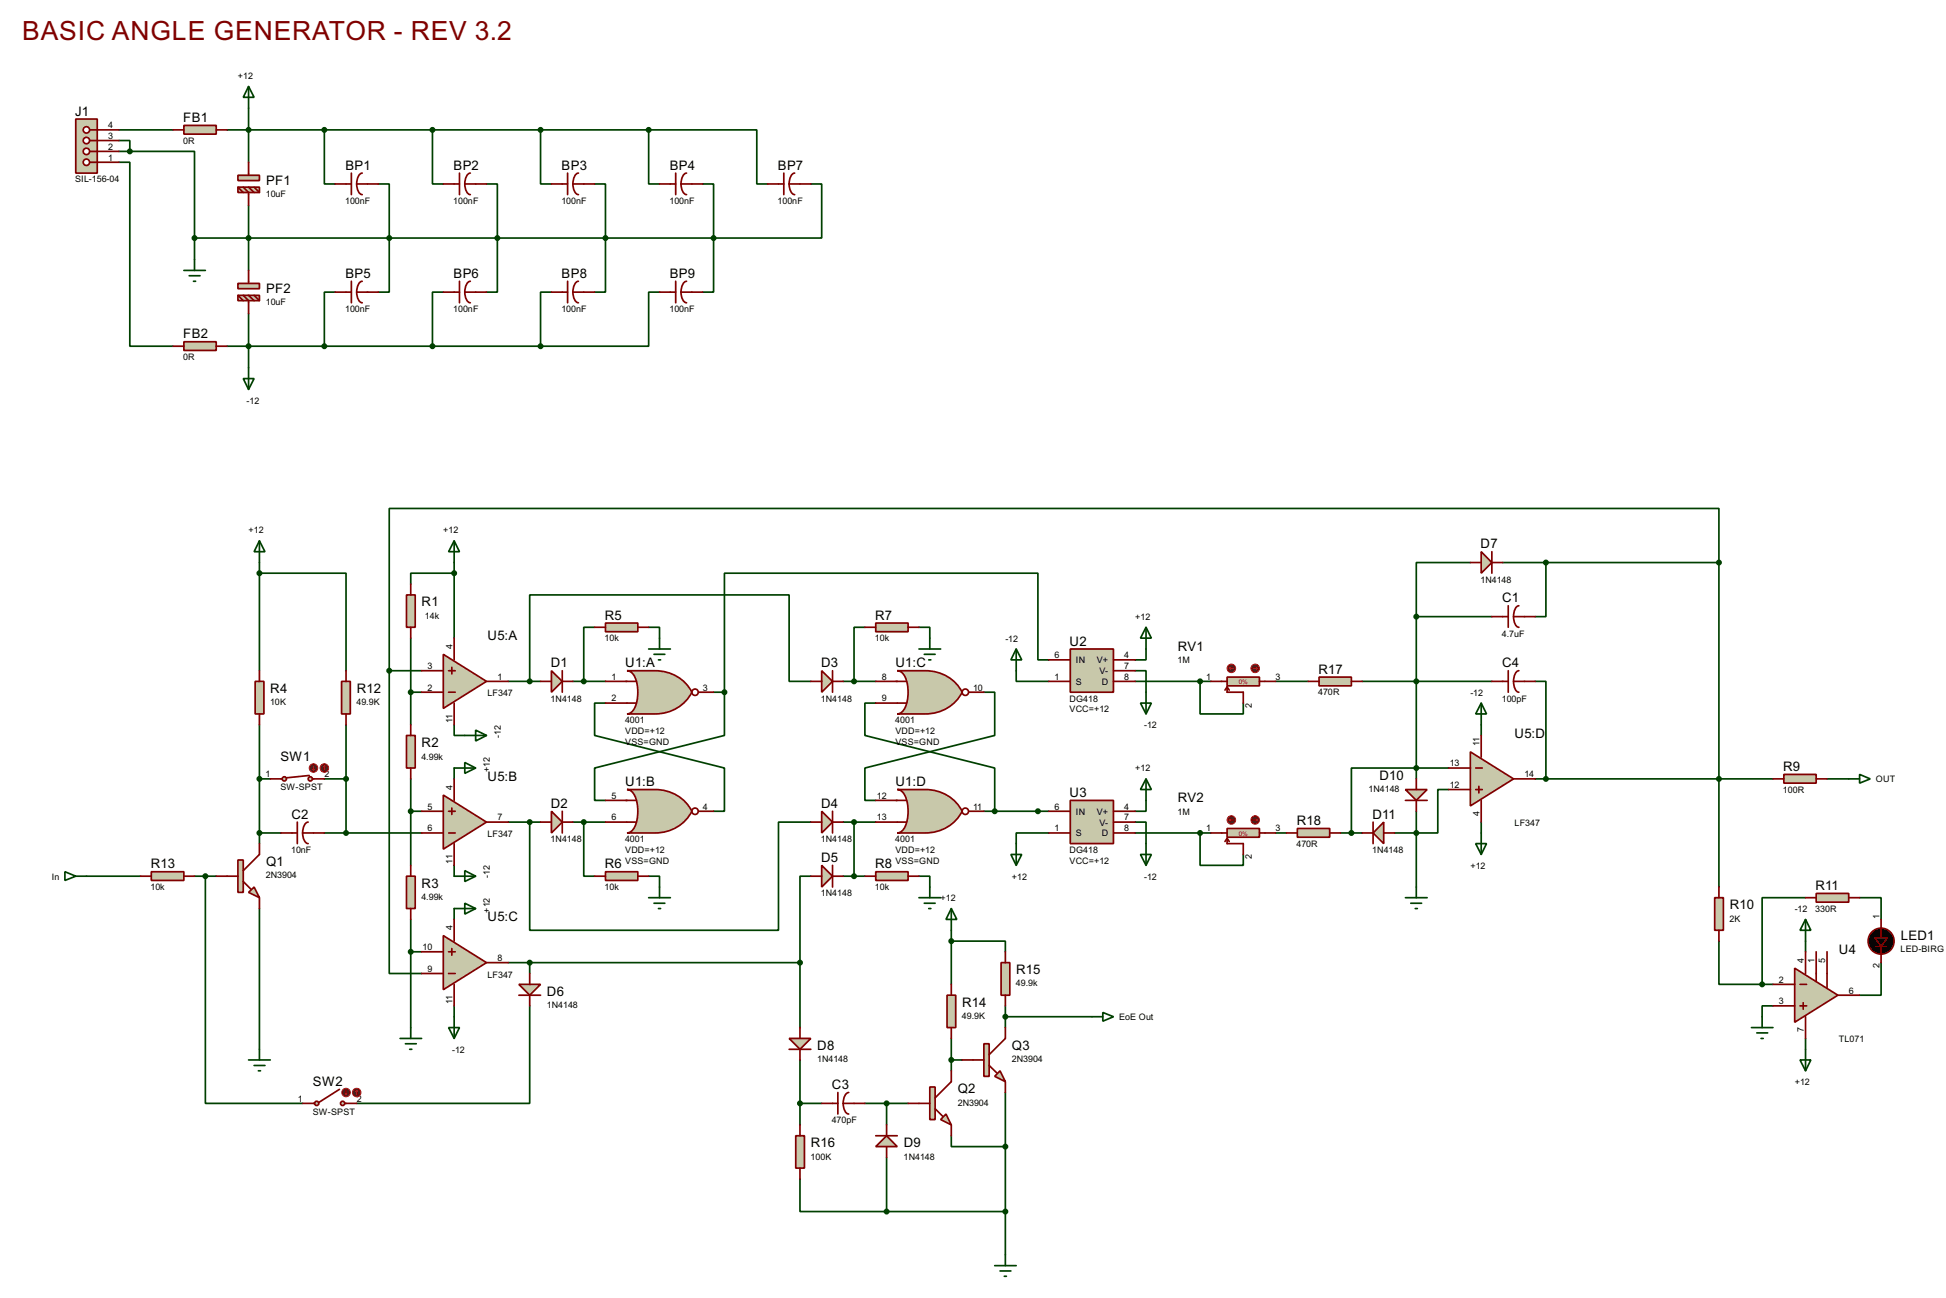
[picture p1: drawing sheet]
<svg xmlns="http://www.w3.org/2000/svg" width="457mm" height="305mm" viewBox="0 0 457 305" stroke-linecap="round" stroke-linejoin="round" font-family="sans-serif">
<g fill="none" stroke="#004000" stroke-width=".4">
<path d="M28 38.1h2.5v43.2h10.2M28 33h2.5v2.6M28 30.5h12.7M28 35.6h2.5M30.5 35.6h15.2v20.3M53.4 30.5h99M58.4 25.4v12.7M76.2 30.5v12.7h2.6M101.6 30.5v12.7h2.6M127 30.5v12.7h2.6M152.4 30.5v12.7h2.6M152.4 30.5h25.4v12.7h2.6"/>
<path d="M45.7 55.9h122M45.7 55.9v5.1M58.4 48.3v15.2M88.9 43.2h2.6v25.4h-2.6M114.3 43.2h2.6v25.4h-2.6M139.7 43.2h2.6v25.4h-2.6M165.1 43.2h2.6v12.7M167.7 55.9v12.7h-2.6M190.5 43.2h2.6v12.7h-25.4M58.4 73.7v12.7M78.8 68.6h-2.6v12.7M104.2 68.6h-2.6v12.7"/>
<path d="M129.6 68.6h-2.6v12.7M155 68.6h-2.6v12.7h-25.4M53.4 81.3h73.6M61 134.6h20.3v22.9M61 132.1v25.4M106.7 134.6h-10.2v2.6M106.7 132.1v17.8M345.5 132.1h-12.7v12.7M353.1 132.1h50.8M363.2 132.1v12.7h-2.5M403.9 132.1v-12.7h-312.4v38.1M403.9 132.1v76.2"/>
<path d="M91.5 157.5v71.1h7.6M91.5 157.5h7.6M96.5 149.9v20.3M139.7 147.3h-2.5v12.7M152.4 147.3h2.6v2.6M203.2 147.3h-2.5v12.7M215.9 147.3h2.6v2.6M238.8 157.5v2.5h7.6M246.4 155h-2.5v-20.4h-73.7v28M266.7 157.5h2.6v5.1M269.3 152.4v2.6h-2.6M332.8 144.8v38.1"/>
<path d="M332.8 144.8h17.7M61 170.2v27.9M81.3 170.2v25.4M96.5 162.6h2.6M106.7 170.2v2.5h2.5M119.4 160h7.6M124.5 160v-20.3h60.9v20.3h5.1M134.6 160h7.7M142.3 165.1h-2.6v7.6l30.5 7.7v10.1h-2.5M167.7 162.6h2.5M170.2 162.6v10.1l-30.5 7.7v7.6h2.6M198.1 160h7.7"/>
<path d="M205.8 165.1h-2.6v7.6l30.5 7.7v10.1M231.2 162.6h2.5v10.1l-30.5 7.7v7.6h2.6M266.7 160h17.8M282 160v7.7h10.1v-2.6M299.7 160h7.7M320.1 160h30.4M348 170.2v2.5M360.7 160h2.5v22.9M61 195.6h5.1M61 182.9h2.5M76.2 195.6h22.9M76.2 182.9h5.1"/>
<path d="M96.5 190.5h2.6M96.5 182.9v20.3M106.7 180.4v2.5M119.4 193.1h7.6M124.5 193.1v25.4h58.4v-25.4h7.6M134.6 193.1h7.7M137.2 193.1v12.7h2.5M198.1 193.1h7.7M200.7 193.1v12.7M231.2 190.5h15.2M246.4 195.6h-7.6v2.5M266.7 193.1h2.6v5"/>
<path d="M266.7 195.6h17.8M269.3 188v2.5h-2.6M282 195.6v7.6h10.1v-2.5M299.7 195.6h2.6M315 195.6h5.1M332.8 190.5v17.8M340.4 185.4h-2.6v10.2h-10.1M340.4 180.4h-22.9v15.2M348 193.1v2.5M360.7 182.9h55.9M429.3 182.9h5.1M20.3 205.8h12.7"/>
<path d="M45.7 205.8h5.1M48.3 205.8v53.3h22.8M61 213.4v33M96.5 215.9v25.4M106.7 203.2v2.6M106.7 213.4v2.5M152.4 205.8h2.6v2.5M190.5 205.8h-2.5v20.3M198.1 205.8h5.1M215.9 205.8h2.6v2.5M223.5 218.5v12.7M424.2 210.8h-10.2v20.4"/>
<path d="M436.9 210.8h5.1v5.1M96.5 223.5h2.6M106.7 236.2v2.6M119.4 226.1h68.6M124.5 236.2v22.9h-40.7M124.5 226.1v2.5M188 226.1v15.2M223.5 221h12.7v2.5M236.2 236.2v5.1M236.2 238.8h20.4M403.9 221v10.2h10.1M414 231.2h2.6"/>
<path d="M416.6 236.2h-2.6v2.6M424.2 221v2.5M442 226.1v7.6h-5.1M188 248.9v15.3M188 259.1h5.1M203.2 259.1h10.2M208.3 259.1v5.1M223.5 248.9h2.6M223.5 243.9v7.6M236.2 256.6v38.1M424.2 243.9v2.5M188 276.9v7.6h20.3"/>
<path d="M208.3 271.8v12.7M223.5 266.7v2.6h12.7M208.3 284.5h27.9"/>
</g>
<path d="M95.5 139.7h2.1v7.6h-2.1z" fill="#c8c8aa" stroke="#800000" stroke-width=".4"/>
<path d="M96.5 137.2v2.5M96.5 147.3v2.6" fill="none" stroke="#800000" stroke-width=".4"/>
<path d="M95.5 172.7h2.1v7.7h-2.1z" fill="#c8c8aa" stroke="#800000" stroke-width=".4"/>
<path d="M96.5 170.2v2.5M96.5 180.4v2.5" fill="none" stroke="#800000" stroke-width=".4"/>
<path d="M95.5 205.8h2.1v7.6h-2.1z" fill="#c8c8aa" stroke="#800000" stroke-width=".4"/>
<path d="M96.5 203.2v2.6M96.5 213.4v2.5" fill="none" stroke="#800000" stroke-width=".4"/>
<path d="M106.7 127l1.3 2.6h-2.6zM106.7 127v5.1M94 243.9h5.1M95.3 245.1h2.5M96.3 246.4h.5M96.5 241.3v2.6" fill="none" stroke="#004000" stroke-width=".4"/>
<path d="M58.4 209.6l1.3-1.3 1.3 2.5z" fill="#c8c8aa" stroke="#800000" stroke-width=".4"/>
<path d="M55.9 202h1.3v7.6h-1.3z" fill="#c8c8aa" stroke="#800000" stroke-width=".4"/>
<path d="M61 198.1v2.6l-3.8 3.8M50.8 205.8h5.1M57.2 207l1.8 1.8M61 210.8v2.6" fill="none" stroke="#800000" stroke-width=".4"/>
<path d="M58.4 248.9h5.1M59.7 250.2h2.6M60.7 251.5h.5M61 246.4v2.5" fill="none" stroke="#004000" stroke-width=".4"/>
<path d="M60 160h2v7.7h-2z" fill="#c8c8aa" stroke="#800000" stroke-width=".4"/>
<path d="M61 157.5v2.5M61 167.7v2.5" fill="none" stroke="#800000" stroke-width=".4"/>
<path d="M61 127l1.3 2.6h-2.6zM61 127v5.1" fill="none" stroke="#004000" stroke-width=".4"/>
<path d="M129.6 157.5l2.5 2.5-2.5 2.6z" fill="#c8c8aa" stroke="#800000" stroke-width=".4"/>
<path d="M132.1 157.5v5.1M127 160h2.6M132.1 160h2.5" fill="none" stroke="#800000" stroke-width=".4"/>
<path d="M129.6 190.5l2.5 2.6-2.5 2.5z" fill="#c8c8aa" stroke="#800000" stroke-width=".4"/>
<path d="M127 193.1h2.6M132.1 190.5v5.1M132.1 193.1h2.5" fill="none" stroke="#800000" stroke-width=".4"/>
<path d="M142.3 146.3h7.6v2.1h-7.6z" fill="#c8c8aa" stroke="#800000" stroke-width=".4"/>
<path d="M139.7 147.3h2.6M149.9 147.3h2.5" fill="none" stroke="#800000" stroke-width=".4"/>
<path d="M142.3 204.7h7.6v2.1h-7.6z" fill="#c8c8aa" stroke="#800000" stroke-width=".4"/>
<path d="M139.7 205.8h2.6M149.9 205.8h2.5" fill="none" stroke="#800000" stroke-width=".4"/>
<path d="M152.4 152.4h5.1M153.7 153.7h2.5M154.7 155h.5M155 149.9v2.5M152.4 210.8h5.1M153.7 212.1h2.5M154.7 213.4h.5M155 208.3v2.5" fill="none" stroke="#004000" stroke-width=".4"/>
<path d="M147.3 157.5h6.6a9.5 9.5 0 0 1 8.7 5.1 9.5 9.5 0 0 1-8.7 5.1h-6.6a3.2 3.2 0 0 0 2.4-3.2 7.7 7.7 0 0 0-1.3-6.6z" fill-rule="evenodd" fill="#c8c8aa" stroke="#800000" stroke-width=".4"/>
<g fill="none" stroke="#800000" stroke-width=".4">
<path d="M142.3 160h7.1M142.3 165.1h7.1M164.1 162.6h3.6"/>
<circle cx="163.3" cy="162.6" r=".75"/>
</g>
<path d="M147.3 185.4h6.6a9.5 9.5 0 0 1 8.7 5.1 9.5 9.5 0 0 1-8.7 5.1h-6.6a3.2 3.2 0 0 0 2.4-3.1 7.8 7.8 0 0 0-1.3-6.7z" fill-rule="evenodd" fill="#c8c8aa" stroke="#800000" stroke-width=".4"/>
<g fill="none" stroke="#800000" stroke-width=".4">
<path d="M142.3 188h7.1M142.3 193.1h7.1M164.1 190.5h3.6"/>
<circle cx="163.3" cy="190.5" r=".75"/>
</g>
<g fill="#004000" stroke="#004000" stroke-width=".4">
<circle cx="137.1" cy="193.1" r=".5"/>
<circle cx="137.1" cy="160" r=".5"/>
</g>
<path d="M193.1 157.5l2.5 2.5-2.5 2.6z" fill="#c8c8aa" stroke="#800000" stroke-width=".4"/>
<path d="M195.6 157.5v5.1M190.5 160h2.6M195.6 160h2.5" fill="none" stroke="#800000" stroke-width=".4"/>
<path d="M193.1 190.5l2.5 2.6-2.5 2.5z" fill="#c8c8aa" stroke="#800000" stroke-width=".4"/>
<path d="M190.5 193.1h2.6M195.6 190.5v5.1M195.6 193.1h2.5" fill="none" stroke="#800000" stroke-width=".4"/>
<path d="M205.8 146.3h7.6v2.1h-7.6z" fill="#c8c8aa" stroke="#800000" stroke-width=".4"/>
<path d="M203.2 147.3h2.6M213.4 147.3h2.5" fill="none" stroke="#800000" stroke-width=".4"/>
<path d="M205.8 204.7h7.6v2.1h-7.6z" fill="#c8c8aa" stroke="#800000" stroke-width=".4"/>
<path d="M203.2 205.8h2.6M213.4 205.8h2.5" fill="none" stroke="#800000" stroke-width=".4"/>
<path d="M215.9 152.4h5.1M217.2 153.7h2.5M218.2 155h.5M218.5 149.9v2.5M215.9 210.8h5.1M217.2 212.1h2.5M218.2 213.4h.5M218.5 208.3v2.5" fill="none" stroke="#004000" stroke-width=".4"/>
<path d="M210.8 157.5h6.6a9.5 9.5 0 0 1 8.7 5.1 9.5 9.5 0 0 1-8.7 5.1h-6.6a3.2 3.2 0 0 0 2.4-3.2 7.7 7.7 0 0 0-1.3-6.6z" fill-rule="evenodd" fill="#c8c8aa" stroke="#800000" stroke-width=".4"/>
<g fill="none" stroke="#800000" stroke-width=".4">
<path d="M205.8 160h7.1M205.8 165.1h7.1M227.6 162.6h3.6"/>
<circle cx="226.8" cy="162.6" r=".75"/>
</g>
<path d="M210.8 185.4h6.6a9.5 9.5 0 0 1 8.7 5.1 9.5 9.5 0 0 1-8.7 5.1h-6.6a3.2 3.2 0 0 0 2.4-3.1 7.8 7.8 0 0 0-1.3-6.7z" fill-rule="evenodd" fill="#c8c8aa" stroke="#800000" stroke-width=".4"/>
<g fill="none" stroke="#800000" stroke-width=".4">
<path d="M205.8 188h7.1M205.8 193.1h7.1M227.6 190.5h3.6"/>
<circle cx="226.8" cy="190.5" r=".75"/>
</g>
<g fill="#004000" stroke="#004000" stroke-width=".4">
<circle cx="200.6" cy="193.1" r=".5"/>
<circle cx="200.6" cy="160" r=".5"/>
</g>
<path d="M193.1 203.2l2.5 2.6-2.5 2.5z" fill="#c8c8aa" stroke="#800000" stroke-width=".4"/>
<path d="M190.5 205.8h2.6M195.6 203.2v5.1M195.6 205.8h2.5" fill="none" stroke="#800000" stroke-width=".4"/>
<circle cx="200.6" cy="205.8" r=".5" fill="#004000" stroke="#004000" stroke-width=".4"/>
<path d="M251.5 152.4h10.1v10.2h-10.1z" fill="#c8c8aa" stroke="#800000" stroke-width=".4"/>
<path d="M246.4 155h5.1M261.6 155h5.1M261.6 157.5h5.1M246.4 160h5.1M261.6 160h5.1" fill="none" stroke="#800000" stroke-width=".4"/>
<path d="M251.5 188h10.1v10.1h-10.1z" fill="#c8c8aa" stroke="#800000" stroke-width=".4"/>
<path d="M350.5 144.8h3.9M354.4 142.3v5M355.6 144.8v.6a2.01 2.01 0 0 0 1.3 1.9M355.6 144.8h5.1M356.9 142.3a2.31 2.31 0 0 0-1.3 2.5M246.4 195.6h5.1M246.4 190.5h5.1M261.6 195.6h5.1M261.6 190.5h5.1M261.6 193.1h5.1" fill="none" stroke="#800000" stroke-width=".4"/>
<g fill="none" stroke="#004000" stroke-width=".4">
<path d="M238.8 152.4l1.3 2.6h-2.6zM238.8 152.4v5.1M269.3 147.3l1.2 2.6h-2.5zM269.3 147.3v5.1M268 165.1h2.5l-1.2 2.6zM269.3 162.6v5.1M238.8 198.1v5.1M269.3 182.9l1.2 2.5h-2.5zM269.3 182.9v5.1M269.3 198.1v5.1M237.5 200.7h2.6l-1.3 2.5zM268 200.7h2.5l-1.2 2.5z"/>
<path d="M106.7 238.8v5.1M105.4 241.3h2.6l-1.3 2.6z"/>
</g>
<g fill="#004000" stroke="#004000" stroke-width=".4">
<circle cx="124.4" cy="160" r=".5"/>
<circle cx="124.4" cy="193.1" r=".5"/>
<circle cx="170.2" cy="162.6" r=".5"/>
<circle cx="233.7" cy="190.5" r=".5"/>
</g>
<path d="M288.3 159h7.6v2.1h-7.6z" fill="#c8c8aa" stroke="#800000" stroke-width=".4"/>
<path d="M284.5 160h3.8M288.3 161.3l-.5 .8M288.3 161.3l.5 .8M288.3 161.3v1.3h3.8v2.5M295.9 160h3.8" fill="none" stroke="#800000" stroke-width=".4"/>
<circle cx="294.9" cy="157" r="1" fill="#400000" stroke="#f00" stroke-width=".23"/>
<path d="M294.4 157h1M295.2 156.7l.2 .3M295.4 157l-.2 .3" fill="none" stroke="#f00" stroke-width=".23"/>
<circle cx="289.3" cy="157" r="1" fill="#400000" stroke="#f00" stroke-width=".23"/>
<path d="M288.8 157l.3 .3M288.8 157h1M289.1 156.7l-.3 .3" fill="none" stroke="#f00" stroke-width=".23"/>
<path d="M288.3 194.6h7.6v2h-7.6z" fill="#c8c8aa" stroke="#800000" stroke-width=".4"/>
<path d="M284.5 195.6h3.8M288.3 196.9l-.5 .7M288.3 196.9l.5 .7M288.3 196.9v1.2h3.8v2.6M295.9 195.6h3.8" fill="none" stroke="#800000" stroke-width=".4"/>
<circle cx="294.9" cy="192.6" r="1" fill="#400000" stroke="#f00" stroke-width=".23"/>
<path d="M294.4 192.6h1M295.2 192.3l.2 .3M295.4 192.6l-.2 .2" fill="none" stroke="#f00" stroke-width=".23"/>
<circle cx="289.3" cy="192.6" r="1" fill="#400000" stroke="#f00" stroke-width=".23"/>
<path d="M288.8 192.6l.3 .2M288.8 192.6h1M289.1 192.3l-.3 .3" fill="none" stroke="#f00" stroke-width=".23"/>
<path d="M121.9 231.2h5.1l-2.5 2.5z" fill="#c8c8aa" stroke="#800000" stroke-width=".4"/>
<path d="M121.9 233.7h5.1M124.5 228.6v2.6M124.5 233.7v2.5" fill="none" stroke="#800000" stroke-width=".4"/>
<path d="M348 129.6l2.5 2.5-2.5 2.5z" fill="#c8c8aa" stroke="#800000" stroke-width=".4"/>
<path d="M345.5 132.1h2.5M350.5 129.6v5M350.5 132.1h2.6" fill="none" stroke="#800000" stroke-width=".4"/>
<circle cx="243.8" cy="190.5" r=".5" fill="#004000" stroke="#004000" stroke-width=".4"/>
<path d="M419.1 181.9h7.6v2h-7.6z" fill="#c8c8aa" stroke="#800000" stroke-width=".4"/>
<path d="M416.6 182.9h2.5M426.7 182.9h2.6" fill="none" stroke="#800000" stroke-width=".4"/>
<path d="M434.4 182.9h2.5M436.9 181.9l2.5 1-2.5 1z" fill="none" stroke="#004000" stroke-width=".4"/>
<path d="M421.7 227.4l10.1 6.3-10.1 6.4z" fill="#c8c8aa" stroke="#800000" stroke-width=".4"/>
<path d="M416.6 231.2h5.1M416.6 236.2h5.1M422.9 231.2h1.6M422.9 236.2h1.6M423.7 235.5v1.5M424.2 223.5v5.1M424.2 238.8v5.1M426.7 223.5v6.9M429.3 223.5v8.4M431.8 233.7h5.1" fill="none" stroke="#800000" stroke-width=".4"/>
<path d="M402.9 210.8h2v7.7h-2z" fill="#c8c8aa" stroke="#800000" stroke-width=".4"/>
<path d="M403.9 208.3v2.5M403.9 218.5v2.5" fill="none" stroke="#800000" stroke-width=".4"/>
<path d="M424.2 215.9l1.3 2.6h-2.6zM424.2 215.9v5.1M414 238.8v2.5M411.5 241.3h5.1M412.8 242.6h2.5M413.8 243.9h.5M422.9 248.9h2.6l-1.3 2.6zM424.2 246.4v5.1" fill="none" stroke="#004000" stroke-width=".4"/>
<path d="M426.7 209.8h7.7v2.1h-7.7z" fill="#c8c8aa" stroke="#800000" stroke-width=".4"/>
<path d="M66.1 195.6h3.8M69.9 193.1v5M71.1 195.6a2.29 2.29 0 0 0 1.3 2.5M71.1 195.6h5.1M72.4 193.1a2.33 2.33 0 0 0-1.3 2.5M424.2 210.8h2.5M434.4 210.8h2.5M442 215.9v4.3M440.7 222.3h2.6M442 222.3v3.8" fill="none" stroke="#800000" stroke-width=".4"/>
<g fill="#004000" stroke="#004000" stroke-width=".4">
<circle cx="414" cy="231.2" r=".5"/>
<circle cx="60.9" cy="195.6" r=".5"/>
</g>
<g fill="#000" stroke="#800000" stroke-width=".4">
<path d="M440.5 220.2h3l-1.5 2.1z"/>
<circle cx="441.9" cy="221" r="3.1"/>
</g>
<g fill="#c8c8aa" stroke="#800000" stroke-width=".4">
<circle cx="72.9" cy="182.9" r=".5"/>
<circle cx="66.8" cy="182.9" r=".5"/>
</g>
<path d="M63.5 182.9h2.8M72.7 182.1l-5.4 .6M73.4 182.9h2.8" fill="none" stroke="#800000" stroke-width=".4"/>
<circle cx="73.6" cy="180.4" r="1" fill="#400000" stroke="#f00" stroke-width=".23"/>
<path d="M73.7 179.9v1M73.4 180.6l.3 .3M73.9 180.6l-.2 .3" fill="none" stroke="#f00" stroke-width=".23"/>
<circle cx="76.2" cy="180.4" r="1" fill="#400000" stroke="#f00" stroke-width=".23"/>
<path d="M76.2 179.9l-.2 .2M76.2 179.9l.3 .2M76.2 179.9v1" fill="none" stroke="#f00" stroke-width=".23"/>
<circle cx="60.9" cy="182.9" r=".5" fill="#004000" stroke="#004000" stroke-width=".4"/>
<path d="M80.3 160h2v7.7h-2z" fill="#c8c8aa" stroke="#800000" stroke-width=".4"/>
<path d="M81.3 157.5v2.5M81.3 167.7v2.5" fill="none" stroke="#800000" stroke-width=".4"/>
<g fill="#004000" stroke="#004000" stroke-width=".4">
<circle cx="81.3" cy="182.9" r=".5"/>
<circle cx="60.9" cy="134.6" r=".5"/>
</g>
<path d="M15.3 204.7l2.5 1.1-2.5 1zM17.8 205.8h2.5" fill="none" stroke="#004000" stroke-width=".4"/>
<g fill="#c8c8aa" stroke="#800000" stroke-width=".4">
<circle cx="80.5" cy="259.1" r=".5"/>
<circle cx="74.4" cy="259.1" r=".5"/>
</g>
<path d="M71.1 259.1h2.8M79.8 255.8l-4.8 3.1M81.1 259.1h2.7" fill="none" stroke="#800000" stroke-width=".4"/>
<circle cx="81.3" cy="256.6" r="1" fill="#400000" stroke="#f00" stroke-width=".23"/>
<path d="M81.1 256.8l.2 .3M81.3 256.1v1M81.6 256.8l-.3 .3" fill="none" stroke="#f00" stroke-width=".23"/>
<circle cx="83.8" cy="256.6" r="1" fill="#400000" stroke="#f00" stroke-width=".23"/>
<path d="M83.8 256.1l-.2 .2M83.8 256.1l.3 .2M83.8 256.1v1" fill="none" stroke="#f00" stroke-width=".23"/>
<path d="M35.6 204.7h7.6v2.1h-7.6z" fill="#c8c8aa" stroke="#800000" stroke-width=".4"/>
<path d="M33 205.8h2.6M43.2 205.8h2.5" fill="none" stroke="#800000" stroke-width=".4"/>
<circle cx="48.2" cy="205.8" r=".5" fill="#004000" stroke="#004000" stroke-width=".4"/>
<path d="M222.3 261.6l1.2 2.6-2.5-1.3z" fill="#c8c8aa" stroke="#800000" stroke-width=".4"/>
<path d="M218.5 255.3h1.2v7.6h-1.2z" fill="#c8c8aa" stroke="#800000" stroke-width=".4"/>
<path d="M213.4 259.1h5.1M223.5 251.5v2.5l-3.8 3.8M219.7 260.4l1.8 1.8M223.5 264.2v2.5" fill="none" stroke="#800000" stroke-width=".4"/>
<path d="M235 251.5l1.2 2.5-2.5-1.2z" fill="#c8c8aa" stroke="#800000" stroke-width=".4"/>
<path d="M231.2 245.1h1.2v7.7h-1.2z" fill="#c8c8aa" stroke="#800000" stroke-width=".4"/>
<path d="M226.1 248.9h5.1M232.4 250.2l1.8 1.8M236.2 241.3v2.6l-3.8 3.8M236.2 254v2.6" fill="none" stroke="#800000" stroke-width=".4"/>
<path d="M222.5 233.7h2.1v7.6h-2.1z" fill="#c8c8aa" stroke="#800000" stroke-width=".4"/>
<path d="M223.5 231.2v2.5M223.5 241.3v2.6" fill="none" stroke="#800000" stroke-width=".4"/>
<path d="M235.2 226.1h2.1v7.6h-2.1z" fill="#c8c8aa" stroke="#800000" stroke-width=".4"/>
<path d="M236.2 223.5v2.6M236.2 233.7v2.5" fill="none" stroke="#800000" stroke-width=".4"/>
<g fill="#004000" stroke="#004000" stroke-width=".4">
<circle cx="223.5" cy="248.9" r=".5"/>
<circle cx="223.5" cy="221" r=".5"/>
</g>
<path d="M223.5 213.4l1.3 2.5h-2.5zM223.5 213.4v5.1" fill="none" stroke="#004000" stroke-width=".4"/>
<path d="M185.4 243.9h5.1l-2.5 2.5z" fill="#c8c8aa" stroke="#800000" stroke-width=".4"/>
<path d="M185.4 246.4h5.1M188 241.3v2.6M188 246.4v2.5" fill="none" stroke="#800000" stroke-width=".4"/>
<circle cx="187.9" cy="226.1" r=".5" fill="#004000" stroke="#004000" stroke-width=".4"/>
<path d="M208.3 266.7l2.5 2.6h-5z" fill="#c8c8aa" stroke="#800000" stroke-width=".4"/>
<path d="M193.1 259.1h3.8M196.9 256.6v5M198.1 259.1a2.29 2.29 0 0 0 1.3 2.5M198.1 259.1h5.1M199.4 256.6a2.33 2.33 0 0 0-1.3 2.5M205.8 266.7h5M208.3 264.2v2.5M208.3 269.3v2.5" fill="none" stroke="#800000" stroke-width=".4"/>
<g fill="#004000" stroke="#004000" stroke-width=".4">
<circle cx="236.2" cy="269.3" r=".5"/>
<circle cx="236.2" cy="284.5" r=".5"/>
<circle cx="236.2" cy="238.8" r=".5"/>
<circle cx="208.3" cy="259.1" r=".5"/>
</g>
<path d="M256.6 238.8h2.5M259.1 237.8l2.5 1-2.5 1zM233.7 297.2h5.1M235 298.5h2.5M236 299.7h.5M236.2 294.7v2.5" fill="none" stroke="#004000" stroke-width=".4"/>
<path d="M187 266.7h2v7.6h-2z" fill="#c8c8aa" stroke="#800000" stroke-width=".4"/>
<path d="M188 264.2v2.5M188 274.3v2.6" fill="none" stroke="#800000" stroke-width=".4"/>
<g fill="#004000" stroke="#004000" stroke-width=".4">
<circle cx="187.9" cy="259.1" r=".5"/>
<circle cx="208.3" cy="284.5" r=".5"/>
</g>
<path d="M309.9 159h7.6v2.1h-7.6z" fill="#c8c8aa" stroke="#800000" stroke-width=".4"/>
<path d="M307.4 160h2.5M317.5 160h2.6" fill="none" stroke="#800000" stroke-width=".4"/>
<path d="M304.8 194.6h7.6v2h-7.6z" fill="#c8c8aa" stroke="#800000" stroke-width=".4"/>
<path d="M354.4 157.5v5.1M356.9 157.5a2.27 2.27 0 0 0-1.3 2.5M350.5 160h3.9M355.6 160v.6a2.03 2.03 0 0 0 1.3 2M355.6 160h5.1M302.3 195.6h2.5M312.4 195.6h2.6" fill="none" stroke="#800000" stroke-width=".4"/>
<path d="M109.2 179.1l2.6 1.3-2.6 1.2zM109.2 172.7h5.1M111.8 171.5l2.5 1.2-2.5 1.3zM348 165.1l1.3 2.6h-2.6zM348 165.1v5.1M106.7 180.4h5.1M346.7 198.1h2.6l-1.3 2.6zM348 195.6v5.1M106.7 205.8h5.1M106.7 213.4h5.1M109.2 204.5l2.6 1.3-2.6 1.2zM109.2 212.1l2.6 1.3-2.6 1.3z" fill="none" stroke="#004000" stroke-width=".4"/>
<g fill="#004000" stroke="#004000" stroke-width=".4">
<circle cx="403.8" cy="182.9" r=".5"/>
<circle cx="363.2" cy="132.1" r=".5"/>
<circle cx="403.8" cy="132.1" r=".5"/>
</g>
<path d="M330.2 185.4h5.1l-2.5 2.6z" fill="#c8c8aa" stroke="#800000" stroke-width=".4"/>
<path d="M330.2 188h5.1M332.8 182.9v2.5M332.8 188v2.5" fill="none" stroke="#800000" stroke-width=".4"/>
<path d="M325.1 193.1v5l-2.5-2.5z" fill="#c8c8aa" stroke="#800000" stroke-width=".4"/>
<g fill="none" stroke="#800000" stroke-width=".4">
<path d="M78.8 43.2h3.8M82.6 40.7v5M83.8 43.2a2.29 2.29 0 0 0 1.3 2.5M83.8 43.2h5.1M85.1 40.7a2.33 2.33 0 0 0-1.3 2.5M104.2 43.2h3.8M108 40.7v5M109.2 43.2a2.29 2.29 0 0 0 1.3 2.5M109.2 43.2h5.1M110.5 40.7a2.33 2.33 0 0 0-1.3 2.5M129.6 43.2h3.8M133.4 40.7v5"/>
<path d="M134.6 43.2a2.29 2.29 0 0 0 1.3 2.5M134.6 43.2h5.1M135.9 40.7a2.33 2.33 0 0 0-1.3 2.5M155 43.2h3.8M158.8 40.7v5M160 43.2a2.29 2.29 0 0 0 1.3 2.5M160 43.2h5.1M161.3 40.7a2.33 2.33 0 0 0-1.3 2.5M78.8 68.6h3.8M82.6 66.1v5M83.8 68.6a2.29 2.29 0 0 0 1.3 2.5M83.8 68.6h5.1"/>
<path d="M85.1 66.1a2.33 2.33 0 0 0-1.3 2.5M104.2 68.6h3.8M108 66.1v5M109.2 68.6a2.29 2.29 0 0 0 1.3 2.5M109.2 68.6h5.1M110.5 66.1a2.33 2.33 0 0 0-1.3 2.5M320.1 195.6h2.5M322.6 193.1v5M325.1 195.6h2.6"/>
</g>
<path d="M330.2 210.8h5.1M331.5 212.1h2.5M332.5 213.4h.5M332.8 208.3v2.5" fill="none" stroke="#004000" stroke-width=".4"/>
<g fill="#004000" stroke="#004000" stroke-width=".4">
<circle cx="101.6" cy="30.5" r=".5"/>
<circle cx="127" cy="30.5" r=".5"/>
<circle cx="116.8" cy="55.9" r=".5"/>
<circle cx="142.2" cy="55.9" r=".5"/>
<circle cx="91.4" cy="55.9" r=".5"/>
</g>
<g fill="#c8c8aa" stroke="#800000" stroke-width=".4">
<path d="M55.9 41.2h5.1v1.2h-5.1z"/>
<path d="M55.9 44h5.1v1.2h-5.1z"/>
</g>
<path d="M58.4 38.1v3.1M55.9 44l1.3 1.2M57.2 44l1.2 1.2v3.1M58.4 44l1.3 1.2M59.7 44l1.3 1.2" fill="none" stroke="#800000" stroke-width=".4"/>
<g fill="#c8c8aa" stroke="#800000" stroke-width=".4">
<path d="M55.9 66.6h5.1v1.2h-5.1z"/>
<path d="M55.9 69.4h5.1v1.2h-5.1z"/>
</g>
<path d="M55.9 69.4l1.3 1.2M57.2 69.4l1.2 1.2v3.1M58.4 63.5v3.1M58.4 69.4l1.3 1.2M59.7 69.4l1.3 1.2" fill="none" stroke="#800000" stroke-width=".4"/>
<g fill="#004000" stroke="#004000" stroke-width=".4">
<circle cx="76.2" cy="30.5" r=".5"/>
<circle cx="58.4" cy="55.9" r=".5"/>
<circle cx="76.2" cy="81.3" r=".5"/>
<circle cx="58.4" cy="81.3" r=".5"/>
<circle cx="58.4" cy="30.5" r=".5"/>
</g>
<path d="M58.4 20.3l1.3 2.6h-2.5zM58.4 20.3v5.1M43.2 63.5h5.1M44.5 64.8h2.5M45.5 66.1h.5M45.7 61v2.5M57.2 88.9h2.5l-1.3 2.6zM58.4 86.4v5.1" fill="none" stroke="#004000" stroke-width=".4"/>
<path d="M104.2 153.7l10.1 6.3-10.1 6.4z" fill="#c8c8aa" stroke="#800000" stroke-width=".4"/>
<path d="M99.1 157.5h5.1M105.4 157.5h1.6M106.2 156.7v1.6M106.7 149.9v5.1M99.1 162.6h5.1M105.4 162.6h1.6M106.7 165.1v5.1M114.3 160h5.1" fill="none" stroke="#800000" stroke-width=".4"/>
<g fill="#004000" stroke="#004000" stroke-width=".4">
<circle cx="96.5" cy="162.6" r=".5"/>
<circle cx="106.7" cy="134.6" r=".5"/>
</g>
<path d="M104.2 186.7l10.1 6.4-10.1 6.3z" fill="#c8c8aa" stroke="#800000" stroke-width=".4"/>
<path d="M99.1 195.6h5.1M99.1 190.5h5.1M105.4 195.6h1.6M105.4 190.5h1.6M106.2 189.8v1.5M106.7 182.9v5.1M106.7 198.1v5.1M114.3 193.1h5.1" fill="none" stroke="#800000" stroke-width=".4"/>
<g fill="#004000" stroke="#004000" stroke-width=".4">
<circle cx="96.5" cy="190.5" r=".5"/>
<circle cx="81.3" cy="195.6" r=".5"/>
</g>
<path d="M104.2 219.7l10.1 6.4-10.1 6.3z" fill="#c8c8aa" stroke="#800000" stroke-width=".4"/>
<path d="M106.7 215.9v5.1M99.1 228.6h5.1M99.1 223.5h5.1M105.4 228.6h1.6M105.4 223.5h1.6M106.2 222.8v1.5M106.7 231.2v5M114.3 226.1h5.1" fill="none" stroke="#800000" stroke-width=".4"/>
<g fill="#004000" stroke="#004000" stroke-width=".4">
<circle cx="96.5" cy="223.5" r=".5"/>
<circle cx="91.4" cy="157.5" r=".5"/>
<circle cx="124.4" cy="226.1" r=".5"/>
</g>
<path d="M345.5 176.6l10.1 6.3-10.1 6.4z" fill="#c8c8aa" stroke="#800000" stroke-width=".4"/>
<g fill="none" stroke="#800000" stroke-width=".4">
<path d="M180.4 43.2h3.8M184.2 40.7v5M185.4 43.2a2.29 2.29 0 0 0 1.3 2.5M185.4 43.2h5.1M186.7 40.7a2.33 2.33 0 0 0-1.3 2.5M348 172.7v5.1M340.4 180.4h5.1M340.4 185.4h5.1M346.7 180.4h1.6M346.7 185.4h1.6M347.5 184.7v1.5M348 188v5.1"/>
<path d="M355.6 182.9h5.1"/>
</g>
<g fill="#004000" stroke="#004000" stroke-width=".4">
<circle cx="363.2" cy="182.9" r=".5"/>
<circle cx="152.4" cy="30.5" r=".5"/>
<circle cx="167.6" cy="55.9" r=".5"/>
<circle cx="281.9" cy="160" r=".5"/>
<circle cx="281.9" cy="195.6" r=".5"/>
<circle cx="332.7" cy="195.6" r=".5"/>
<circle cx="317.5" cy="195.6" r=".5"/>
<circle cx="332.7" cy="180.4" r=".5"/>
<circle cx="332.7" cy="160" r=".5"/>
<circle cx="332.7" cy="144.8" r=".5"/>
</g>
<path d="M43.2 29.5h7.6v2h-7.6z" fill="#c8c8aa" stroke="#800000" stroke-width=".4"/>
<path d="M40.7 30.5h2.5M50.8 30.5h2.6" fill="none" stroke="#800000" stroke-width=".4"/>
<path d="M43.2 80.3h7.6v2h-7.6z" fill="#c8c8aa" stroke="#800000" stroke-width=".4"/>
<path d="M40.7 81.3h2.5M50.8 81.3h2.6" fill="none" stroke="#800000" stroke-width=".4"/>
<path d="M17.8 28h5.1v12.7h-5.1z" fill="#c8c8aa" stroke="#800000" stroke-width=".4"/>
<path d="M21.1 38.1h1.8" fill="none" stroke="#800000" stroke-width=".4"/>
<circle cx="20.3" cy="35.6" r=".75" fill="#feffff" stroke="#800000" stroke-width=".4"/>
<path d="M21.1 35.6h1.8" fill="none" stroke="#800000" stroke-width=".4"/>
<circle cx="20.3" cy="33" r=".75" fill="#feffff" stroke="#800000" stroke-width=".4"/>
<path d="M21.1 33h1.8" fill="none" stroke="#800000" stroke-width=".4"/>
<circle cx="20.3" cy="30.5" r=".75" fill="#feffff" stroke="#800000" stroke-width=".4"/>
<path d="M21.1 30.5h1.8" fill="none" stroke="#800000" stroke-width=".4"/>
<circle cx="20.3" cy="38.1" r=".75" fill="#feffff" stroke="#800000" stroke-width=".4"/>
<g fill="none" stroke="#800000" stroke-width=".4">
<path d="M22.9 38.1h5.1M22.9 35.6h5.1M22.9 33h5.1M22.9 30.5h5.1M129.6 68.6h3.8M133.4 66.1v5M134.6 68.6a2.29 2.29 0 0 0 1.3 2.5M134.6 68.6h5.1M135.9 66.1a2.33 2.33 0 0 0-1.3 2.5M155 68.6h3.8M158.8 66.1v5M160 68.6a2.29 2.29 0 0 0 1.3 2.5"/>
<path d="M160 68.6h5.1M161.3 66.1a2.33 2.33 0 0 0-1.3 2.5"/>
</g>
<g fill="#004000" stroke="#004000" stroke-width=".4">
<circle cx="30.5" cy="35.6" r=".5"/>
<circle cx="45.7" cy="55.9" r=".5"/>
<circle cx="101.6" cy="81.3" r=".5"/>
<circle cx="127" cy="81.3" r=".5"/>
</g>
<text font-size="7" fill="#800000" x="5.2" y="9.5">BASIC ANGLE GENERATOR - REV 3.2</text>
<g font-size="3.5">
<text x="17.7" y="27.2">J1</text>
<text x="43.1" y="28.6">FB1</text>
<text x="81.2" y="39.9">BP1</text>
<text x="106.6" y="39.9">BP2</text>
<text x="132" y="39.9">BP3</text>
<text x="157.4" y="39.9">BP4</text>
<text x="182.8" y="39.9">BP7</text>
<text x="62.5" y="43.4">PF1</text>
<text x="81.2" y="65.3">BP5</text>
<text x="106.6" y="65.3">BP6</text>
<text x="132" y="65.3">BP8</text>
<text x="157.4" y="65.3">BP9</text>
<text x="62.5" y="68.8">PF2</text>
<text x="43.1" y="79.5">FB2</text>
<text x="347.9" y="128.8">D7</text>
<text x="99.1" y="142.4">R1</text>
<text x="352.9" y="141.5">C1</text>
<text x="142.1" y="145.5">R5</text>
<text x="205.6" y="145.5">R7</text>
<text x="114.6" y="150.4">U5:A</text>
<text x="251.3" y="151.6">U2</text>
<text x="276.7" y="152.8">RV1</text>
<text x="129.4" y="156.7">D1</text>
<text x="146.9" y="156.7">U1:A</text>
<text x="192.9" y="156.7">D3</text>
<text x="210.4" y="156.7">U1:C</text>
<text x="309.8" y="158.2">R17</text>
<text x="352.9" y="156.7">C4</text>
<text x="63.5" y="162.7">R4</text>
<text x="83.8" y="162.7">R12</text>
<text x="355.9" y="173.2">U5:D</text>
<text x="65.9" y="178.8">SW1</text>
<text x="99.1" y="175.4">R2</text>
<text x="114.6" y="183.4">U5:B</text>
<text x="146.9" y="184.6">U1:B</text>
<text x="210.4" y="184.6">U1:D</text>
<text x="324.1" y="183.1">D10</text>
<text x="419" y="181.1">R9</text>
<text x="129.4" y="189.7">D2</text>
<text x="192.9" y="189.7">D4</text>
<text x="251.3" y="187.2">U3</text>
<text x="276.7" y="188.4">RV2</text>
<text x="68.5" y="192.3">C2</text>
<text x="304.7" y="193.8">R18</text>
<text x="322.5" y="192.3">D11</text>
<text x="35.4" y="203.9">R13</text>
<text x="62.5" y="203.4">Q1</text>
<text x="142.1" y="203.9">R6</text>
<text x="192.9" y="202.4">D5</text>
<text x="205.6" y="203.9">R8</text>
<text x="99.1" y="208.5">R3</text>
<text x="426.6" y="209">R11</text>
<text x="406.4" y="213.5">R10</text>
<text x="114.6" y="216.4">U5:C</text>
<text x="446.6" y="220.7">LED1</text>
<text x="432.1" y="224">U4</text>
<text x="128.5" y="233.9">D6</text>
<text x="238.8" y="228.8">R15</text>
<text x="226.1" y="236.4">R14</text>
<text x="192" y="246.6">D8</text>
<text x="237.8" y="246.6">Q3</text>
<text x="73.5" y="255">SW2</text>
<text x="195.5" y="255.8">C3</text>
<text x="225.1" y="256.7">Q2</text>
<text x="190.5" y="269.4">R16</text>
<text x="212.4" y="269.4">D9</text>
</g>
<g font-size="2.4">
<text x="55.9" y="18.6">+12</text>
<text x="25.4" y="35.2">2</text>
<text x="25.4" y="32.6">3</text>
<text x="25.4" y="30.1">4</text>
<text x="43" y="33.7">0R</text>
<text x="25.4" y="37.7">1</text>
<text x="17.6" y="42.9">SIL-156-04</text>
<text x="62.5" y="46.2">10uF</text>
<text x="81.1" y="47.9">100nF</text>
<text x="106.5" y="47.9">100nF</text>
<text x="131.9" y="47.9">100nF</text>
<text x="157.3" y="47.9">100nF</text>
<text x="182.7" y="47.9">100nF</text>
<text x="62.5" y="71.6">10uF</text>
<text x="81.1" y="73.3">100nF</text>
<text x="106.5" y="73.3">100nF</text>
<text x="131.9" y="73.3">100nF</text>
<text x="157.3" y="73.3">100nF</text>
<text x="43" y="84.5">0R</text>
<text x="58" y="94.8">-12</text>
<text x="58.4" y="125.3">+12</text>
<text x="104.2" y="125.3">+12</text>
<text x="347.8" y="136.8">1N4148</text>
<text x="99.9" y="145.3">14k</text>
<text x="266.7" y="145.6">+12</text>
<text x="352.9" y="149.5">4.7uF</text>
<text x="106.3" y="152.4" transform="rotate(-90 106.3 152.4)">4</text>
<text x="142.1" y="150.6">10k</text>
<text x="205.6" y="150.6">10k</text>
<text x="236.2" y="150.7">-12</text>
<text x="247.8" y="154.6">6</text>
<text x="252.8" y="155.8">IN</text>
<text x="257.7" y="155.8">V+</text>
<text x="264.2" y="154.6">4</text>
<text x="276.7" y="155.7">1M</text>
<text x="100.5" y="157.1">3</text>
<text x="116.9" y="159.6">1</text>
<text x="143.7" y="159.6">1</text>
<text x="207.2" y="159.6">8</text>
<text x="247.8" y="159.6">1</text>
<text x="252.8" y="160.8">S</text>
<text x="258.3" y="158.3">V-</text>
<text x="258.8" y="160.8">D</text>
<text x="264.2" y="159.6">8</text>
<text x="264.2" y="157.1">7</text>
<text x="283.4" y="159.6">1</text>
<text x="299.7" y="159.6">3</text>
<text x="63.5" y="165.7">10K</text>
<text x="83.8" y="165.7">49.9K</text>
<text x="100.5" y="162.2">2</text>
<text x="114.5" y="163.5">LF347</text>
<text x="129.4" y="164.8">1N4148</text>
<text x="143.7" y="164.7">2</text>
<text x="165.1" y="162.2">3</text>
<text x="192.9" y="164.8">1N4148</text>
<text x="207.2" y="164.7">9</text>
<text x="228.6" y="162.2">10</text>
<text x="251.3" y="164.8">DG418</text>
<text x="251.3" y="167.3">VCC=+12</text>
<text x="294.1" y="166.3" transform="rotate(-90 294.1 166.3)">2</text>
<text x="309.7" y="163.3">470R</text>
<text x="345.5" y="163.4">-12</text>
<text x="352.9" y="164.8">100pF</text>
<text x="106.3" y="169.8" transform="rotate(-90 106.3 169.8)">11</text>
<text x="117.7" y="173.2" transform="rotate(-90 117.7 173.2)">-12</text>
<text x="146.9" y="169.9">4001</text>
<text x="146.9" y="172.4">VDD=+12</text>
<text x="210.4" y="169.9">4001</text>
<text x="210.4" y="172.4">VDD=+12</text>
<text x="268.8" y="171">-12</text>
<text x="99" y="178.4">4.99k</text>
<text x="146.9" y="174.9">VSS=GND</text>
<text x="210.4" y="174.9">VSS=GND</text>
<text x="340.6" y="180">13</text>
<text x="347.6" y="175.3" transform="rotate(-90 347.6 175.3)">11</text>
<text x="62.4" y="182.5">1</text>
<text x="65.9" y="185.6">SW-SPST</text>
<text x="76.2" y="182.5">2</text>
<text x="106.3" y="185.4" transform="rotate(-90 106.3 185.4)">4</text>
<text x="115.1" y="181.4" transform="rotate(-90 115.1 181.4)">+12</text>
<text x="266.7" y="181.2">+12</text>
<text x="321.5" y="186">1N4148</text>
<text x="340.6" y="185">12</text>
<text x="358.2" y="182.5">14</text>
<text x="440.7" y="183.7">OUT</text>
<text x="100.5" y="190.1">5</text>
<text x="143.7" y="187.6">5</text>
<text x="165.1" y="190.1">4</text>
<text x="206" y="187.6">12</text>
<text x="228.6" y="190.1">11</text>
<text x="247.8" y="190.1">6</text>
<text x="252.8" y="191.3">IN</text>
<text x="257.7" y="191.3">V+</text>
<text x="264.2" y="190.1">4</text>
<text x="276.7" y="191.3">1M</text>
<text x="347.6" y="191.7" transform="rotate(-90 347.6 191.7)">4</text>
<text x="418.9" y="186.1">100R</text>
<text x="100.5" y="195.2">6</text>
<text x="114.5" y="196.5">LF347</text>
<text x="116.9" y="192.7">7</text>
<text x="129.4" y="197.8">1N4148</text>
<text x="143.7" y="192.7">6</text>
<text x="146.9" y="197.8">4001</text>
<text x="192.9" y="197.8">1N4148</text>
<text x="206" y="192.7">13</text>
<text x="210.4" y="197.8">4001</text>
<text x="247.8" y="195.2">1</text>
<text x="252.8" y="196.4">S</text>
<text x="258.3" y="193.9">V-</text>
<text x="258.8" y="196.4">D</text>
<text x="264.2" y="195.2">8</text>
<text x="264.2" y="192.7">7</text>
<text x="283.4" y="195.2">1</text>
<text x="299.7" y="195.2">3</text>
<text x="355.8" y="194">LF347</text>
<text x="68.4" y="200.3">10nF</text>
<text x="106.3" y="202.8" transform="rotate(-90 106.3 202.8)">11</text>
<text x="146.9" y="200.3">VDD=+12</text>
<text x="146.9" y="202.8">VSS=GND</text>
<text x="210.4" y="200.3">VDD=+12</text>
<text x="210.4" y="202.8">VSS=GND</text>
<text x="251.3" y="200.3">DG418</text>
<text x="251.3" y="202.8">VCC=+12</text>
<text x="294.1" y="201.8" transform="rotate(-90 294.1 201.8)">2</text>
<text x="304.6" y="198.8">470R</text>
<text x="322.4" y="200.3">1N4148</text>
<text x="12.2" y="206.6">In</text>
<text x="35.4" y="209">10k</text>
<text x="62.5" y="206.3">2N3904</text>
<text x="115.1" y="206.2" transform="rotate(-90 115.1 206.2)">-12</text>
<text x="142.1" y="209">10k</text>
<text x="205.6" y="209">10k</text>
<text x="237.8" y="206.6">+12</text>
<text x="268.8" y="206.6">-12</text>
<text x="345.5" y="204">+12</text>
<text x="99" y="211.4">4.99k</text>
<text x="115.1" y="214.4" transform="rotate(-90 115.1 214.4)">+12</text>
<text x="192.9" y="210.5">1N4148</text>
<text x="221" y="211.6">+12</text>
<text x="421.7" y="214.2">-12</text>
<text x="426.5" y="214.1">330R</text>
<text x="441.6" y="215.9" transform="rotate(-90 441.6 215.9)">1</text>
<text x="106.3" y="218.5" transform="rotate(-90 106.3 218.5)">4</text>
<text x="406.4" y="216.5">2K</text>
<text x="99.3" y="223.1">10</text>
<text x="116.9" y="225.7">8</text>
<text x="423.8" y="226.1" transform="rotate(-90 423.8 226.1)">4</text>
<text x="426.3" y="226" transform="rotate(-90 426.3 226)">1</text>
<text x="428.9" y="226.1" transform="rotate(-90 428.9 226.1)">5</text>
<text x="441.6" y="227.2" transform="rotate(-90 441.6 227.2)">2</text>
<text x="446.5" y="223.6">LED-BIRG</text>
<text x="100.5" y="228.2">9</text>
<text x="114.5" y="229.6">LF347</text>
<text x="238.7" y="231.7">49.9k</text>
<text x="418" y="230.8">2</text>
<text x="434.4" y="233.3">6</text>
<text x="106.3" y="235.9" transform="rotate(-90 106.3 235.9)">11</text>
<text x="128.5" y="236.8">1N4148</text>
<text x="226" y="239.3">49.9K</text>
<text x="262.9" y="239.6">EoE Out</text>
<text x="418" y="235.8">3</text>
<text x="423.8" y="242.5" transform="rotate(-90 423.8 242.5)">7</text>
<text x="432" y="244.8">TL071</text>
<text x="106.2" y="247.2">-12</text>
<text x="192" y="249.5">1N4148</text>
<text x="237.7" y="249.5">2N3904</text>
<text x="421.7" y="254.8">+12</text>
<text x="70" y="258.7">1</text>
<text x="73.5" y="261.8">SW-SPST</text>
<text x="83.8" y="258.7">2</text>
<text x="195.4" y="263.8">470pF</text>
<text x="225" y="259.6">2N3904</text>
<text x="190.5" y="272.3">100K</text>
<text x="212.3" y="272.3">1N4148</text>
</g>
<g font-size="1.7" fill="#c00000">
<text x="291.1" y="160.6">0%</text>
<text x="291.1" y="196.2">0%</text>
</g>
</svg>
